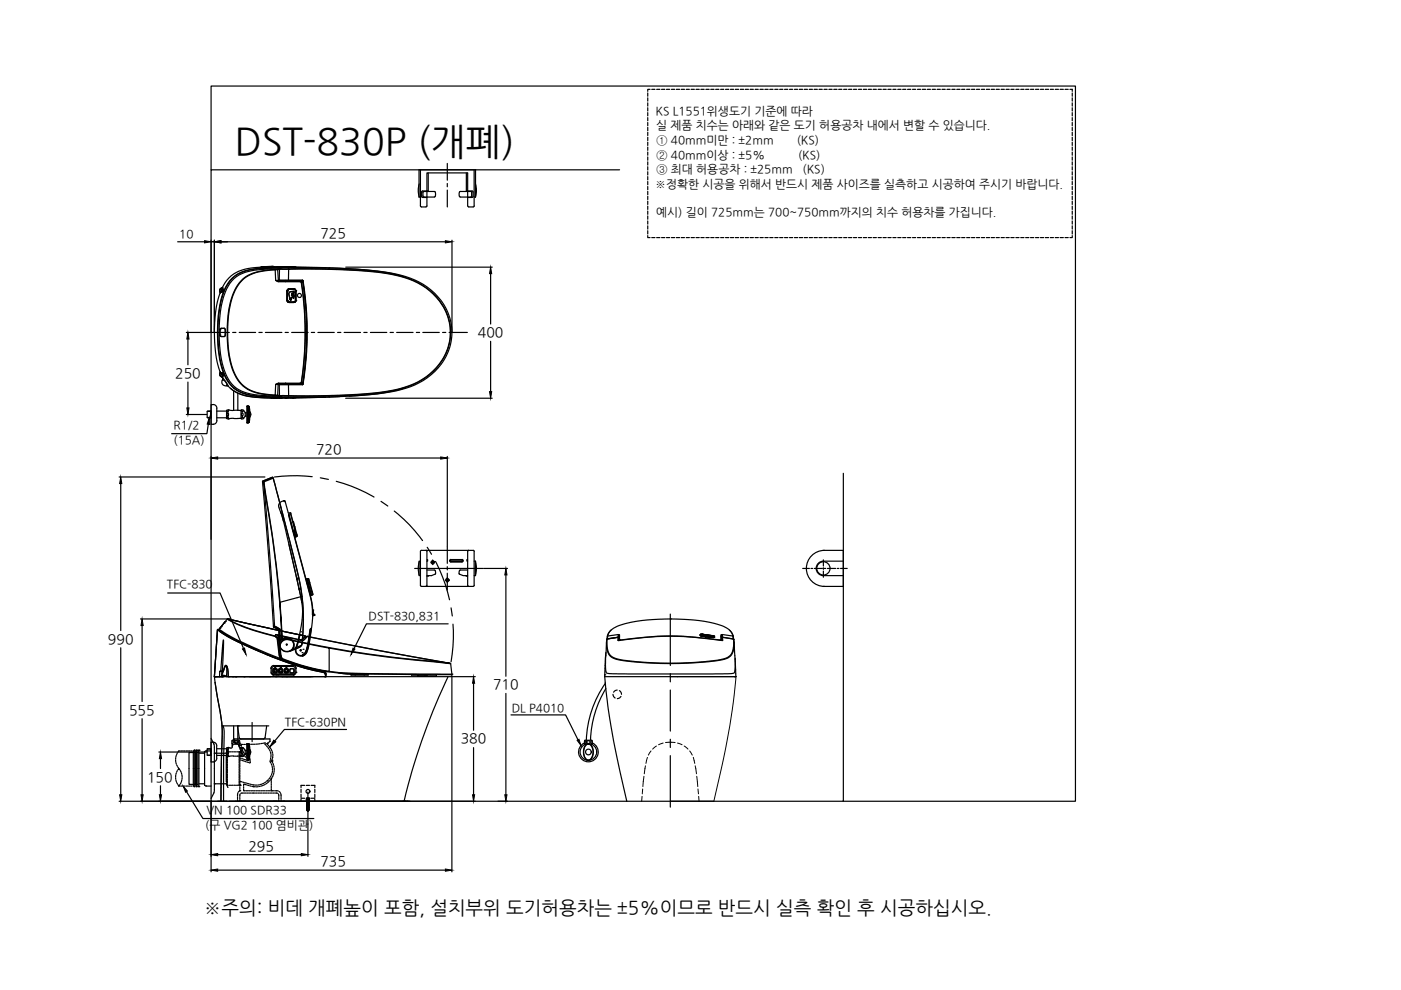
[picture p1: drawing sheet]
<svg xmlns="http://www.w3.org/2000/svg" width="297mm" height="210mm" viewBox="0 0 297 210" stroke-linecap="round" stroke-linejoin="round" font-family="sans-serif">
<!-- layer: 0 -->
<g fill="none" stroke="#000" stroke-width=".25">
<path d="M37.7 51.3h5.7M44.8 51.3h.7M44.8 50.9v19.5M45.5 50.9v19.5M46.8 51.3h47.6M73.3 56.6h31.1M95.8 50.9v19.5M104 58v10.7M39.5 70.5h5.3M39.8 71.9v5.4M104 72.4v10.6M39.5 87.9h4.3"/>
<path d="M39.8 81v5.5M44.2 90l-.3 1.9h-7.5M44.8 96.8v17.6M46.2 97.1h47.2M73.3 84.4h31.1M94.8 96.8v19M25.3 101.1h30.9M25.6 102.5v31.2M55.7 102l2.4 31M55.7 102l2.1-.8 .1 .1v.1l-2 .9 1.8 22.8 .5 7.7-.1 .2M55.9 102.2l.9 5.8a209.6 209.6 0 0 1 2.5 19.7h.1M56 102.2l1 6.7a222.3 222.3 0 0 1 2.4 18.8"/>
<path d="M57.8 101.2l-2.1 .8M57.9 101.4l2.5 9.4a143.5 143.5 0 0 1 3.6 15.6l-4.6 1.3M57.9 101.3l2.5 9.5a130.8 130.8 0 0 1 3.6 15.6M59.3 107.5h.1M59.5 108.6l.7 2.3 2.7 11.7M60.2 106.2h.2l.7 2.6 .4-.1 .1 .1M60.2 106.4v-.2a1.06 1.06 0 0 0-1.1 1.4l1 2.9M61.2 109.1l3.8 14.5a22.3 22.3 0 0 1 1.2 5.4l.1 1.4M61.2 109.1l4.4 16.3a13.4 13.4 0 0 1 .7 4.9M61.2 115.3l2.8 12.5M61.2 109l1 3.6M61.6 108.9l-.4 .2"/>
<path d="M61.6 108.9l1 3.6M61.6 108.8v.1M61.6 108.8l1 3.7M62.1 110.6l.2 .1M62.2 112.6v.1M62.3 112.6l.2 .9h.1M62.3 110.7l.7 2.9v.1M62.4 113.6l.1-.1 .1 .4M62.5 111.7l-.1 .1M62.6 112.5l-.4 .2M62.6 112.5h.1M62.6 112.5l.2 .9"/>
<path d="M62.6 113.5l-.2-.9 .3 1.2M62.6 113.5l.2-.1 .1 .3-.2 .1M62.6 112.5l-.4 .1M62.6 113.5l.1 .3M62.6 112.4v.1M62.7 113.8l-.2 .2M63 113.3l-.2 .1M66.2 101.1a32.1 32.1 0 0 0-8 0M67.9 101.3l1.7 .3M71.3 102v.1a32.7 32.7 0 0 1 8 3.3M80.8 106.3l1.4 1M83.6 108.4l.8 .6a30.7 30.7 0 0 1 5.2 5.6"/>
<path d="M90.6 116l.9 1.5M92.3 119l.9 1.9a32.4 32.4 0 0 1 2.1 6.3M25.6 137.4v31.1M29.8 131.2h19.1M30.1 132.6v16.1M35.5 125.7h11.2l4.9 11.8M58 133l1.2 .6M58.1 133h.1M58.1 133l1.1 .6M58.1 132.9l1.1 .7M58.2 132.8l1.1 .6zM59.1 133.5v.1"/>
<path d="M59.1 133.6l.1 3.1a1.63 1.63 0 0 0 2.2 1.4M59.1 133.6h.1M59.2 133.6h.1M59.2 133.6l.1 3.1a1.53 1.53 0 0 0 2 1.3M59.2 133.6l.1-.2v.2M59.2 133.5v.1M59.3 133.6l.1 2.1h.1M59.3 133.6h.1M59.3 133.6h-.1M59.3 133.4v.2M59.3 133.6l.1 2M59.4 127.7l.4 7.8-.5-7.8"/>
<path d="M59.4 135.6v.1a2.16 2.16 0 0 1 2.3 0 1.37 1.37 0 0 1-.3 2.3M59.4 135.6h.1M59.5 135.6h.1M59.5 135.7h.1M59.8 135.5l-.4 .1M59.8 135.5v.1M59.8 135.5l.7-.2a1.47 1.47 0 0 1 1.6 .6 1.47 1.47 0 0 1 0 1.6M59.8 135.5h.1M60.5 135.4l-1 .3M60.5 135.4a1.43 1.43 0 0 1 1.8 .9 1.43 1.43 0 0 1-.9 1.8M61.6 138h.1M61.8 137.9h.1"/>
<path d="M62.1 137.5h.1M62.1 137.5l-.5 .5 .2-.1M62.7 137.4a1.24 1.24 0 0 0 1.4 1.7M62.7 137.4l.8-2.8-.4 2.1a1.4 1.4 0 0 0 .4 2.2l.6 .2M62.7 137.4h.1M62.9 122.6h.1M62.9 122.6v.1M62.9 122.7h.1M62.9 122.7l.5 2.2M63.4 137.2v.1M63.4 124.8h.1M63.4 124.9a19.5 19.5 0 0 1-.6 12.2"/>
<path d="M63.4 137.2l-1.6 .7M63.4 124.8v.1M63.4 124.9h.1M63.7 134h.1M63.9 136.8l-.5 .4M63.9 136.8h.1M64 126.4l.3 3.8-.3 6.2M64 126.4l.3 5-.2 5M64 136.4l-.1 .4-1.8 .7M64 138.4h.1M64.1 136.4h.1M64.1 136.4l-.4 .7-1.9 .8"/>
<path d="M64.1 139h.1M64.2 139h.1M64.2 138.8h.1M64.2 138.8l-.1 .1M64.2 139l-.1 .1M64.2 138.9h.1M64.2 137.7h.1M64.3 139h.1M64.3 139h-.1M64.8 138.2l-.6 .6M64.8 122.7h.3M64.8 138.2l-.6 .7"/>
<path d="M65 122.8l.2 .8M65 138.3h.1M65.1 122.7l.7 2.8 .3-.1M65.1 122.7h.2l.3 .8-.3 .1zM65.2 123.6l.5 1.9h.1M65.2 123.6h.1l.5 1.9M65.2 123.6h-.1M65.3 122.7l.2 .1M65.5 122.8l.2 .7M65.6 123.5l.7 2.6-.3 .1M65.6 125.5l.3 .8M65.7 134h.1"/>
<path d="M65.7 123.5l.7 2.5-.1 .1M65.7 123.5h-.1M65.7 133.6l-.8 4.7M65.8 133.6l-.1 .4a12.9 12.9 0 0 1-1 4.5l-.5 .4v.1M65.8 133.5v.1M65.8 133.4l-.1 .6a14.5 14.5 0 0 1-.9 4.3M65.8 125.5l.2 .7M65.8 133.2v.4M66 133.5l-.1 .2a11.7 11.7 0 0 1-1.2 5l-.5 .3M66 133.4l-.2 .2M66 133.4v.2a20.3 20.3 0 0 1-1.1 5l-.6 .4M66 133.4v.1"/>
<path d="M66 126.2l-.2 .2M66.2 125.4h-.1M66.3 130.4h.3M66.3 130.4h.1M66.3 129.3l.1 .4zM66.3 129.3h.1M66.3 130.2h.1M66.3 130.5h.1M66.4 129.6l-.1 .8M66.4 129.7l.2 .7M66.6 130.4h.1M66.6 130.4l-.3 .2-.3 2.8"/>
<path d="M95.6 128.9l.3 1.7M96 132.3a31.7 31.7 0 0 1-.4 8M102.6 120.5h5M107.3 121.9v21.5M142.1 130.2v10.9M30.1 152.4v16.1M33.7 159.4h10.1M37.6 159.7l-.1 .3M38.2 159.2h-.3l-.2 .3M38.4 159.2h.3M38.9 159.2h.4M39.4 159.2h.4"/>
<path d="M39.9 159.2h.4M40.5 159.2h.3M42.2 159.7h1.2M43.4 159.4v7.1M43.7 159.2h1.1M43.7 159.2l-.3 .1M44.8 156.6l.6 1.2M45.4 157.8v9.8l-.6 1.7M45.5 159.7h.1M45.5 159.7h2.4M47.1 153.9h3.6M48.1 159.9v.4"/>
<path d="M48.2 159.4l-.1 .3M48.2 159.4v.3M48.2 159.9v.4M48.2 159.4h.2M48.3 158.9l-.4 .8M48.5 158.7l-.2 .2M48.6 159.4h.3M49.1 159.4h.4M49.6 159.4h.4M49.7 157.2l.2 .2M49.8 156.7l-.1 .5 .2 .2M49.9 156.7h.1"/>
<path d="M50 157.5l.2 .1M50.1 157.5l.3 .2M50.1 156.7h.2M50.2 159.4h.3M50.4 156.7h.2M50.5 157.8l.3 .3M50.6 156.7h.2M50.7 159.4h.2M50.7 159.7v-.3l.1 .2v.4M50.7 159.9v.3M50.7 156.4l.4 .3M50.8 158.1h.1"/>
<path d="M50.8 158.1v.4M50.8 159.4h.1M50.8 157.5l.2 .1M50.8 158.6l.1 .4M50.9 156.7h.2M50.9 159.4h.1M51 159.1l.1 .3M51 159.3h.1M51 159.3l-.1 .1M51.1 159.3l-.2 .1M51.1 156.7h.2M51.2 158.3l.1 .5"/>
<path d="M51.2 159.6l.2 .3M51.3 159l.2 .3M51.4 156.7h.2M51.5 157.8h-.4l.1 .4M51.5 160l.3 .3M51.5 159.4l.3 .3M51.7 157.8h.3M51.7 156.7h.1M51.9 159.8l.2 .3M51.9 156.7h.2M52.2 157.8h.3M52.2 156.7h.2"/>
<path d="M52.5 156.7h.1M52.6 157.8h.1M52.7 156.7h.2M52.7 157.8h.4M53 156.7h.2M53.2 156.7h.2M53.5 156.7h.2M53.6 157.8h-.4M53.7 156.7h.2M53.7 157.8h.4M54 156.7h.2M54.3 156.7h.1"/>
<path d="M54.5 156.7h.2M54.6 157.8h-.3M54.8 156.7h.2M55.1 156.7h.1M55.1 157.7h-.3M55.3 156.7h.2M55.6 156.7h.2M55.7 157.6l-.4 .1M55.8 157.6l.4-.1 .2 .5M56.1 156.7h.2M56.2 156.4l-.3 .3h.1M56.4 156.7h.1"/>
<path d="M56.5 158.1l.2 .3M56.6 157.7h.1M56.6 157.7l.2 .2M56.6 156.7h.2M56.8 158.5l.2 .3M56.9 158l.2 .3M56.9 156.7h.2M56.9 157.5l-.3 .2M57.1 158.9l.2 .4M57.2 156.7v.5l-.2 .2M57.2 158.4l.2 .3M57.3 159.4l.2 .6"/>
<path d="M57.5 158.9l.1 .3M57.7 159.3l.1 .4M57.8 159.9l.1 .3M73.5 154.7h-13.2l-2 2.4M95.1 143.5h5.7M95.8 143v41.8M100.4 144.9v9.9M100.4 158.5v10M107.3 147v21.5M130 147.2l.1 .4 .3 .4M130.9 146.3l-.5 .1-.3 .4M131.3 146.4l.4 .5 .1 .3"/>
<path d="M131.7 147.7l-.3 .3-.5 .1M142.1 142.8v1.8M142.1 146.3v8.7M142.1 156.7v1.8M25.3 169.9h22.2M34 160.8v2.1M34 166.6v1.9M37.2 161.2l.1 .3M37.2 164.9l.1 .3M37.3 160.6l-.1 .4M37.3 164.4l-.1 .3M37.3 161.7l.1 .3"/>
<path d="M37.3 165.4l.1 .3M37.4 160.1l-.1 .4M37.4 163.9l-.1 .3M37.5 162.2l.1 .3M37.5 165.9l.1 .3M37.6 163.4l-.1 .3M37.7 163.2l.2-.3 .2 .3M37.7 162.6l.2 .3M37.7 166.3l.2 .4M37.9 166.7h.3M38.1 166.3l-.2 .4M38.2 163.4l.2 .3"/>
<path d="M38.4 166.7h.3M38.4 165.9l-.2 .3M38.4 163.9l.2 .3M38.6 165.4l-.2 .3M38.6 164.4v.3M38.6 164.9v.3M38.9 166.7h.4M39.4 166.7h.4M39.5 167.9l3.5 5.6h23.5M39.9 166.7h.4M40.5 166.7h.3M42.2 166.2h1.2"/>
<path d="M43.4 166.5l1.4 .2M44.8 170v14.8M45.5 166.2h.1M45.5 166.2h2.4M47.9 166.2h.1M48 160.1v5.7M48 166.3l.3 .6M48.1 166.2l.1 .3M48.1 160.4v.4M48.1 161v.3M48.1 161.5v.3M48.1 162v.3"/>
<path d="M48.1 162.5v.4M48.1 163v.4M48.1 163.6v.3M48.1 164.1v.3M48.1 164.6v.4M48.1 165.1v.4M48.1 165.6v.4M48.2 166.5h.2M48.2 160.4v.4M48.2 161v.3M48.2 161.5v.3M48.2 162v.3"/>
<path d="M48.2 162.5v.4M48.2 163v.4M48.2 163.6v.3M48.2 164.1v.3M48.2 164.6v.4M48.2 165.1v.4M48.2 165.6v.4M48.2 166.2v.3M48.3 166.9h.1M48.5 169.9h37.5M48.6 166.5h.3M49.1 166.5h.3"/>
<path d="M49.6 166.5h.3M49.9 169.9h50.9M50.1 166.5h.4M50.4 169v.4M50.4 169.5v.4M50.4 168.1v.7M50.6 166.5h.2M50.7 166.5h.1M50.7 160.4v.4M50.7 160.9v.4M50.7 161.5v.3M50.7 162v.3"/>
<path d="M50.7 162.5v.4M50.7 163v.4M50.7 163.6v.3M50.7 164.1v.3M50.7 164.6v.3M50.7 165.1v.4M50.7 165.6v.4M50.7 166.2v.3M50.8 166.5h.1M50.8 167.7l-.3 .2M50.8 167.7h.1M50.8 167.6v.1"/>
<path d="M50.8 165.9v.4l-.1 .2M50.8 160.1v.4M50.8 160.7v.3M50.8 161.2v.3M50.8 161.7v.4M50.8 162.2v.4M50.8 162.8v.3M50.8 163.3v.3M50.8 163.8v.3M50.8 164.3v.4M50.8 164.8v.4M50.8 165.4v.3"/>
<path d="M50.8 166.5v.2M50.8 166.9v.3M50.8 167.4v.2M50.8 169.1v.3M50.8 169.6v.3M50.8 160.7l.3 .1M50.9 168.3l-.1 .6M51 161.1l.2 .1M51.3 165.8l-.3-.1-.2 .1M51.3 160.8l.4 .2M51.4 161.2l.3 .2M51.5 165.8l.3 .1"/>
<path d="M51.6 168.1l-.5 .1M51.7 167.3v.3l.3 .1M51.7 166.8v.3M51.8 168.1h.3M51.8 161l.3 .1M51.9 161.4l.3 .1M51.9 160.4l.3 .2M52 166l.3 .1M52.2 167.7h.3M52.2 166.4l-.5-.1v.3M52.3 160.2l.2 .2M52.3 160.7l.3 .5"/>
<path d="M52.3 168.1h.4M52.3 161.2l.3 .1M52.4 161.6l.3 .1M52.4 166.5l.4 .1M52.5 166.1l.3 .1M52.7 160.5l.3 .6M52.7 167.7h.4M52.8 168.1h.4M52.9 166.6l.4 .1M53 166.2l.3 .1M53 161.2l.1 .5h-.3M53.2 167.7h.4"/>
<path d="M53.4 168.1h.6M53.4 166.7l.4 .1M53.5 166.4h.4M53.7 167.7h.4M53.8 166.8h.4M53.8 166.8h.1M54.1 166.5h.4M54.2 168.1h.3M54.3 167.7h.3M54.7 166.8h-.4M54.7 168.1h.3M54.8 167.7h.3"/>
<path d="M55 166.4l-.4 .1M55.2 166.7l-.4 .1M55.2 168.1h.3M55.3 167.7h.4M55.5 166.3l-.4 .1M55.7 166.6l-.3 .1M55.7 168.1h.4M55.8 167.7h.4M56 166.1l-.4 .1M56.2 166.3l-.4 .2M56.2 168.1h.4M56.4 167.7h.3"/>
<path d="M56.4 165.8l-.3 .2M56.6 166.1l-.3 .2M56.7 165.5h.1M56.7 165.5l-.2 .2M56.8 168.1h.3M56.9 167.7h.3M56.9 165.3l-.2 .2M57 165.7l-.3 .3M57.2 164.9l-.2 .3M57.3 161.2l.1 .6M57.3 168.1h.3M57.3 165.3l-.2 .3"/>
<path d="M57.4 167.7h.7M57.4 160.7l-.1 .3M57.5 160.1l-.1 .4M57.5 164.5l-.2 .3M57.5 167.2l.2 .5M57.5 161.9l.1 .4M57.5 165.6v.4M57.5 166.1v.4M57.5 166.7v.3M57.5 165.1v.4M57.5 165.1l.1-.1-.1 .2M57.6 161.2h.1"/>
<path d="M57.6 161.4h.1M57.6 161.2v.2M57.6 161.4l.2 .3M57.7 164l-.1 .3M57.7 162.4v.4M57.7 164.8l-.2 .3M57.7 161l-.1 .2M57.8 163.5l-.1 .3M57.8 162.9v.4M57.8 168.1h.4M57.8 160.4l-.1 .4M57.9 161.8l.1 .4"/>
<path d="M57.9 164.4l-.1 .3M58 162.3l.1 .4M58.1 163.9l-.1 .3M58.1 162.9l.1 .3M58.1 163.4v.3M58.2 167.7h.8M58.3 168.1l.6 .1M59 168.3l.1 .6M59.1 169.1v.3M59.1 169.6v.3M59.2 167.8l.2 .3M59.5 168.2l.1 .7"/>
<path d="M59.6 169.1v.3M59.6 169.6v.3M64.9 169.5l.1 .1M65 169.6v.2M65 169.4l-.1 .1M65 169.3v.6M65 170.2l.2 .1M65 170.6h.2M65 169.2l.1 .1M65.1 169.2h.1M65.1 169.2l-.1 .1M65.1 171.7h-.1"/>
<path d="M65.1 171l-.1 .3h.2M65.1 170.6l-.1 .4h.2M65.1 170.3l-.1 .2M65.1 169.9l-.1 .3M65.1 169.2h.4M65.1 171.8l.1 .1M65.1 171.3v.2M65.1 170.8h.1M65.1 170.5h.1M65.1 170.1h.1M65.1 169.3l.1 .1M65.1 171.7l.1 .2"/>
<path d="M65.2 171.9l.1 .1M65.2 169.4l.2-.1v2.4M65.2 169.4v2.2M65.2 170.7h-.1M65.2 170.8l-.1 .1M65.2 170.9l-.1 .1M65.2 171.1h-.1M65.2 171.2h-.1M65.2 171.3h-.1M65.2 171.5h-.1M65.2 171.6h-.1M65.2 171.8h.1"/>
<path d="M65.2 172h.1M65.2 171.5h-.2v.2M65.3 167.9v13.7M65.3 171.2h.3v.4M65.3 169.8l-.1 1.9M65.3 170.8h.3l-.1 .4M65.3 170.7h-.1M65.3 170.1l.3 .1M65.3 170.5h.3M65.3 171.7h.3M65.3 171.5h.2M65.3 171.3h.2"/>
<path d="M65.3 171h.2M65.3 170.6h.2M65.3 170.3h.2M65.4 171.9h-.2M65.4 171.9l-.1 .1M65.4 171.7l-.1 .3M65.4 170.6l-.1 .1M65.4 170.8h-.2M65.4 170.9h-.2M65.4 171l-.2 .1M65.4 171.1l-.3 .1M65.4 171.3h-.2"/>
<path d="M65.4 171.4h-.2M65.4 171.5l-.2 .1M65.4 171.6l-.3 .1M65.4 171.7l-.2 .1M65.5 169.2l.1 .1M65.5 171.8l-.1 .1M65.5 169.2h.1M65.5 169.2v.1M65.6 170.6l-.1 .2M65.6 170.2l-.1 .3M65.6 169.8l-.1 .3M65.6 169.4v.1"/>
<path d="M65.6 169.3v.5M65.6 171.6v.1M65.6 171.7h-.1M65.6 169.5v.1M105.6 169.9h2M132.9 169.9h18.4M142.1 160.2v10.9M46.2 184.5h48.2M46.2 181.2h17.7"/>
<circle cx="60.8" cy="136.6" r=".12"/>
<circle cx="63.8" cy="137.9" r=".12"/>
</g>
<!-- layer: 6 -->
<path d="M131.4 36h-86.6v133.9h88.1M178.8 100.4v69.5h-36.7" fill="none" stroke="#000" stroke-width=".25"/>
<!-- layer: CENTER -->
<g fill="none" stroke="#000" stroke-width=".25">
<path d="M94.8 34.6v3.6M94.8 38.9v.7M94.8 40.3v3.6M44.8 70.5h3.8M49.3 70.5h.7M50.7 70.5h3.5M54.9 70.5h.7M56.3 70.5h3.5M60.5 70.5h.6M61.8 70.5h3.5M66 70.5h.7M67.4 70.5h3.5"/>
<path d="M71.6 70.5h.7M73 70.5h3.4M77.1 70.5h.7M78.5 70.5h3.5M82.7 70.5h.7M84.1 70.5h3.5M88.3 70.5h.7M89.6 70.5h3.5M93.8 70.5h.7M95.2 70.5h3.9M94.8 115.9v3.5M94.8 120.1v.7"/>
<path d="M94.8 121.5v3.6M53.5 153.2v4"/>
</g>
<!-- layer: 4 -->
<g fill="none" stroke="#000" stroke-width=".25">
<path d="M88.9 39l-.2 1.4 .2 1.4M89.1 36v7.7l.2 .2M90.8 36.7v3.8h-1.2l-.2 .2 .1 1.1 1 .1M98.9 36.7v3.8h1.2l.2 .2-.1 1.1-1 .1M100.5 36v7.7l-.2 .2M100.8 39l.2 1.4-.2 1.4M89.1 41.8h-.3v-5.8h12v5.8M89.3 43.9h1M89.7 40.7l2.4-.1 .2 .4a.55 .55 0 0 1-.2 .8l-2.4-.1zM90.3 43.9l.2-.2v-7h8.7v7l.2 .2M97.5 40.6h2.3l.2 .2v.8l-.2 .2-2.3-.1-.2-.4zM99.4 43.9h.9"/>
<path d="M100.5 41.8h.3M43.9 88.5l.9 .1zM43.9 87.2h.9zM43.9 87.2v1.3M44.6 87.2v1.4M44.8 87.2v1.3M45.2 85.8h-.4v4.2h.4M45.2 85.8h.1M45.2 90h.1M45.2 85.8a.74 .74 0 0 1 .8 .8v2.6a.77 .77 0 0 1-.8 .8M46 87.2h2M48 87v1.7v-.1h-2"/>
<path d="M48 88.7l.4 .1 .8-.1h1.7M48.1 88.8l.2-.4 .2 .4M48.2 87.6a.33 .33 0 0 1 .3 .3 .33 .33 0 0 1-.3 .3zM48.5 86.9l-.2 .5-.2-.4M49.5 87l-1.1-.1-.4 .1M49.5 82.3h.1M49.5 82.9v4.1M50.4 87h-.9M50.4 83.4v3.6h.5M50.8 88.7h.3M50.8 87h.3M51.2 86.9l.2 .4 .1-.4"/>
<path d="M51.3 87.6a.32 .32 0 0 1 .2 .3 .32 .32 0 0 1-.2 .3zM51.5 88.8l-.1-.4-.2 .4M51.7 88.6l-.3 .2-.3-.1M51.7 87.1l-.3-.2-.3 .1v1.8M51.7 87.1l.3 .4M52 87.5v.7h.4M52 88.2v.1M52 87.5h.4M52 88.3l-.3 .3M52.5 86.1h.1M52.5 89.6h.1M52.5 86.1l-.1 3.5h.3"/>
<path d="M52.5 87.1h.2M52.5 88.8h.2M52.5 86.1v3.5M52.5 86.5h.2M52.5 86.4h.2M52.5 86.3h.2M52.5 86.2h.2M52.5 88.9h.2M52.5 88.3h.2M52.5 88.4h.2M52.5 88.5h.2M52.5 88.6h.2"/>
<path d="M52.5 88.7h.2M52.5 87.9h.2M52.5 88h.2M52.5 88.1h.2M52.5 88.2h.2M52.5 87.8h.2M52.5 87.7h.2M52.5 87.6h.2M52.5 87.5h.2M52.5 87.4h.2M52.5 87.3h.2M52.5 87.2h.2"/>
<path d="M52.5 86.9h.2M52.5 87h.2M52.5 86.8h.2M52.5 86.7h.2M52.5 86.6h.2M52.5 89.2h.2M52.5 89.3h.2M52.5 89.4h.2M52.5 89.5h.2M52.5 89.6h.2M52.5 89h.2M52.5 89.1h.2"/>
<path d="M52.5 86.1h.2M52.7 86.1l.1 .1M52.7 86.1v3.5M52.7 86.2v3.4M52.8 86.1l.1 .1M52.8 86.2v3.3M52.8 86.2l.2 1.7-.2 1.6M52.9 89.5l-.2 .1M53 87.3l.2 .6-.2 .5M88.9 119.1l-.2 1.4 .2 1.4M89.1 116.9v7.2l.2 .2M89.1 119h-.3v3h.3"/>
<path d="M89.3 116.7h11l.2 .2M89.3 116.7l-.2 .2M90.3 116.7l.2 .2M90.5 116.9v7.2l-.2 .2M90.5 118.7h.2v.3h-.2M95.4 118.7l.2-.1h2.4l.2 .3-.3 .3-2.3-.1-.2-.1zM95.6 118.8h2.3M95.6 119h2.3M95.6 118.7l-.2 .2 .2 .1M98 118.7l.1 .2-.1 .1M99.2 116.9v7.2l.2 .2M99.2 118.7h-.2v.3h.2"/>
<path d="M99.4 116.7l-.2 .2M100.5 116.9v7.2l-.2 .2M100.5 119h.3v3h-.3M100.8 119.1l.2 1.4-.2 1.4M174.6 116.7h4.2v7.6h-4.2M174.6 119h4.2M174.6 119a1.53 1.53 0 0 0-1.6 1.5 1.53 1.53 0 0 0 1.6 1.5M174.8 116.7a3.8 3.8 0 0 0-3.8 3.8 3.8 3.8 0 0 0 3.8 3.8M89.3 124.3h11M90.5 120.9h1.7l.2 .5-.1 .3M90.9 122l-.4 .2M92.3 121.7l-.8 .3h-1"/>
<path d="M97.4 121.7l.8 .3h1M98.8 122l.4 .2M99.2 120.9h-1.7l-.2 .5 .1 .3M174.6 122h4.2M43.9 158.8h.9h-.9v1.3l.9 .1-.9-.1M44.6 158.8v1.4M45.2 157.4h-.4v4.1h.4M45.2 157.4a.77 .77 0 0 1 .8 .7l-.1 2.7a.74 .74 0 0 1-.7 .7M45.9 158.8h2.1M48 158.6v1.7v-.1h-2.1M48.2 159.1a.33 .33 0 0 1 .3 .3 .33 .33 0 0 1-.3 .4zM48.5 158.5l-.2 .4-.2-.4"/>
<path d="M48.9 158.6l-.5-.1-.4 .1M49.2 157l.3 .3-.3 .3M49.2 157h.3M49.3 157l-.1 .5 .1 .3M49.3 157.8l-.1 .3M49.3 158.1l-.1 .1M49.5 153.9v3.1h1.2l.1 .5-.1 .3M50.4 153.9v3.1M50.6 157.8l.1 .3M50.6 158.1l.1 .1M50.7 157.8h-1.5v.7l-.3 .1M50.7 157.8v.5"/>
<path d="M50.7 158.3l.3 .3M50.8 157l-.3 .3 .3 .3M50.9 158.6l.1 .1M51 158.7h.1M51.1 158.6v1.7a.74 .74 0 0 0 .9-.5M51.1 158.6l-.1 .1M51.1 158.6l.3-.1 .3 .2M51.2 158.5l.1 .4 .2-.4M51.3 159.1a.32 .32 0 0 1 .2 .3 .32 .32 0 0 1-.2 .4zM51.7 158.7l.3 .3M52 159.1v.7h.4M52 159.1h.4"/>
<path d="M52 159.1h.1M52.4 157.7h.1M52.4 157.8h.3M52.4 158.8h.3M52.4 158.7h.3M52.4 158.6h.3M52.4 157.7v3.5M52.4 158.1h.3M52.4 158h.3M52.4 157.9h.3M52.4 159.9h.3M52.4 160h.3"/>
<path d="M52.4 159.5h.3M52.4 159.6h.3M52.4 159.7h.3M52.4 159.8h.3M52.4 159.4h.3M52.4 159.3h.3M52.4 159.2h.3M52.4 159.1h.3M52.4 159h.3M52.4 158.9h.3M52.4 158.5h.3M52.4 158.4h.3"/>
<path d="M52.4 158.3h.3M52.4 158.2h.3M52.5 157.7h.1M52.7 157.7v.1a2.37 2.37 0 0 1 .3 1.7l-.2 1.6M52.7 157.7h-.3v3.5M52.7 157.7v3.5M52.7 157.8v3.4M52.8 157.8v3.3M53 158.9l.2 .5-.2 .6M123.9 157.5a2.08 2.08 0 0 0-.8 3.2 2.08 2.08 0 0 0 3.3 0 2.08 2.08 0 0 0-.8-3.2M124 157l.2 .3-.3 .3M124 157h1.5l.1 .2-.1 .6"/>
<path d="M124 157l-.1 .2 .1 .6M124.1 157.8h.1M124.1 158a.81 .81 0 0 1 .9-.3 .81 .81 0 0 1 .6 .7 2.36 2.36 0 0 1-.5 2.7 1.01 1.01 0 0 1-1.3-1.1 2.54 2.54 0 0 1 .3-2zM124.1 157.8h-.1M124.2 158a.76 .76 0 0 1 .8-.2 .76 .76 0 0 1 .5 .7 1.97 1.97 0 0 1-.8 2.7 2.03 2.03 0 0 1-.5-3.2zM125.3 157.8h.2M125.4 157.8h.1M125.5 157.8h.1M125.5 157l-.2 .3 .3 .3M128.3 144.9a22.4 22.4 0 0 0-4 12M128.5 146a22.4 22.4 0 0 0-3.3 10.9M48 160.3l.4 .1 2-.1"/>
<path d="M48.1 160.3l.2-.4 .2 .5M51 160.2h.1M51 160.2l-.1 .1M51 160.2v.1M51.1 160.3h-.7M51.5 160.4l-.2-.4-.1 .4M52.4 160.1h.3M52.4 160.2h.3M52.4 160.3h.3M52.4 160.5h.3M52.4 160.6h.3M52.4 160.4h.3"/>
<circle cx="91.8" cy="119.2" r=".35"/>
<circle cx="91.8" cy="119.2" r=".18"/>
<circle cx="94.8" cy="123" r=".35"/>
<circle cx="94.8" cy="123" r=".18"/>
<circle cx="174.6" cy="120.5" r="1.41"/>
<circle cx="50" cy="157.3" r=".34"/>
<circle cx="124.7" cy="157.3" r=".34"/>
<circle cx="124.8" cy="159.4" r="1.77"/>
<circle cx="124.8" cy="159.4" r=".6"/>
</g>
<!-- layer: 1 -->
<g fill="none" stroke="#000" stroke-width=".25">
<path d="M54.4 56.9a7.4 7.4 0 0 0-7.3 5.6 30.6 30.6 0 0 0 .2 16.5 7 7 0 0 0 6 4.9l1.1 .1M54.4 56.9v.1M54.4 57a7.4 7.4 0 0 0-6.2 3.5 21.6 21.6 0 0 0-2 11.1 17.7 17.7 0 0 0 2.2 9.3 7.6 7.6 0 0 0 6 3M55.3 56.7h.1M55.3 56.7h.2M55.4 56.7h.1M55.4 56.9h.1M55.4 56.7h-.2h.3M55.4 56.6a9.7 9.7 0 0 0-6.9 2.3l-1.4 2.1M55.4 56.6h.1M55.4 56.6v.1M55.5 56.7h.1"/>
<path d="M55.5 56.7l.1 .1M55.5 56.9h.1M55.5 56.6v.2M55.5 56.6v.1M55.6 56.7h-.1M55.6 56.6h-.2M55.6 56.8h.1M55.6 56.6l.2 .1M55.6 56.7h.8M55.7 56.6h2.3zM55.8 56.7h.6M55.8 56.7h-.2"/>
<path d="M55.8 56.7h.5M55.8 56.7h.1M55.9 56.5l-.5 .1M56 56.6h-.3M56 56.5l-.4 .1M56 56.5v.1M56.1 56.7h.4M56.4 56.8h.1M56.4 56.8h-.8M56.4 56.8h-.9M57.6 56.5l.4 .1M57.6 56.6h.4"/>
<path d="M57.6 56.5l-1.6 .1M57.6 56.5l.6 .1M57.7 56.5h.3M57.7 56.5h-1.7M57.8 56.6l.1 .1M57.9 56.7h.1M57.9 56.7h-1.5M57.9 56.7l-1.5 .1M57.9 56.6l-2.1 .1M58 56.6h.1M58 56.6h-2.3M58 56.6h-2.2"/>
<path d="M58 56.6h-.2M58 56.6l.2 .1M58.2 56.6l10.8 .1M58.2 56.7h-.3M58.2 56.6v.1M58.2 56.7h.1M58.2 56.6h.1M58.3 57.1v.1M58.3 57.1a10.3 10.3 0 0 0-7.2 2.4 13.3 13.3 0 0 0-2.9 8.5 22.5 22.5 0 0 0 1.6 11.5 7.1 7.1 0 0 0 6.1 4.1l2.4 .3M58.3 57.2a9.9 9.9 0 0 0-7.1 2.4 13.2 13.2 0 0 0-2.8 8.4 22.3 22.3 0 0 0 1.5 11.4 7.1 7.1 0 0 0 6.1 4.1l2.3 .3M58.3 57.2l.1 2.3M58.5 59.5l.6 .1"/>
<path d="M58.5 59.5l.6 .2h4.5M58.6 56.6l-.7 .1M58.6 56.7h.6M58.6 56.6h.3M58.7 57.1l.2 .1M58.7 57.1h-.4M58.9 56.7h.1M58.9 56.7h.3M58.9 57.2h-.6M58.9 57.2l.1 2.2M59 59.4l-.6 .1M59 59.4h.2"/>
<path d="M59 59.4l.2 .2M59.1 59.6h4.5M59.1 59.6v.1M59.1 56.6l-.5 .1M59.1 56.6h.3M59.1 56.6h3.1M59.2 57l-.5 .1M59.2 57h.1M59.2 57l.1 .1-.4 .1M59.2 56.7h.1M59.2 56.6l-.3 .1M59.2 56.7h3.5"/>
<path d="M59.2 56.7h.4M59.2 59.6h-.1M59.2 59.4l5 .1M59.3 57l-.1 2.4M59.3 56.7h.1M59.3 57h.1M59.4 56.8h.2M59.4 56.9l1.8 .1M59.4 56.8l.1 .2M59.4 56.8l-5 .2M59.4 56.9l-.1 .1M59.4 56.7h.2"/>
<path d="M59.4 56.6v.1M59.4 56.6h.2M59.4 56.6h.1M59.5 59.5l.2 .1M59.6 56.8h10.2M59.6 56.8l-.3 .2a19.3 19.3 0 0 0-8 1 7.3 7.3 0 0 0-4 5.3 29.5 29.5 0 0 0 .5 15.7 6.8 6.8 0 0 0 6.1 4.7l5.4 .3-.1-.1M59.6 56.6l-.2 .1M59.6 56.6h1M59.6 56.7h.1M59.7 56.7h.1M59.8 56.7h.1M59.9 56.6v.1"/>
<path d="M60 56.6v.1M60.2 56.7h.1M60.3 56.6v.1M60.4 56.7h.1M60.5 59.5v.1M60.5 56.7h.1M60.5 59.6h-.4h.4M60.5 59.6h-1.3M60.5 59.6h.1M60.5 59.5l.1 .1M60.5 59.6l.1 .1M60.6 56.6h.2"/>
<path d="M60.6 56.6v.1M60.7 56.6l-.1 .1M60.8 56.6h.1M60.8 59.6h.1M60.9 56.7h.1M61 56.7h.1M61.1 56.7h.1M61.2 59.4l-.1 .1M61.2 59.4h-2M61.2 59.4h2.9M61.2 57h8.6M61.2 57h-1.9"/>
<path d="M61.3 56.7h.1M61.3 56.7h.5M61.5 56.7h.4M61.8 56.7h.1M62 56.7h.1M62.2 56.7h.1M62.2 56.6l.5 .1M62.2 56.6v.1M62.2 56.7h-1.4M62.2 56.7h.3M62.5 56.7h.2M62.5 56.7h.1"/>
<path d="M62.7 56.6l-.5 .1M62.7 56.7h.1M63.3 59.6h.9zM63.6 59.6l.3 .3M63.6 59.6l.1 .1M63.6 59.7l.3 .2M63.9 59.9a66.9 66.9 0 0 1 .8 10.6M63.9 59.9h.1M63.9 59.9a68.8 68.8 0 0 1 0 21.2M63.9 59.9h.3M64.1 59.4v.1M64.1 59.4a53 53 0 0 1 1 11.1"/>
<path d="M64.2 59.5a71.1 71.1 0 0 1 0 21.9M64.2 59.6h-3.6h.6h-.4M64.2 59.6h-.6M64.3 59.5h-.1M69 56.8a81.1 81.1 0 0 1 14.8 1.4l2.1 .6M69 56.8l-11.2-.1-3.4 .2M69 56.7v.1M69.8 56.8a64 64 0 0 1 16.2 1.8 13 13 0 0 1 9.6 9.8l.2 2.1M69.8 57a64.2 64.2 0 0 1 15 1.5 13.1 13.1 0 0 1 10.6 10.4l.2 1.6M69.8 57v.1M69.8 56.8v.2M69.8 57.1h-8.6v2.3"/>
<path d="M69.8 57.1a63.6 63.6 0 0 1 15 1.5 13.3 13.3 0 0 1 10.5 9.9l.2 2M46.6 69.9h.1M46.6 71.1h.1M46.6 61.8l.1 .2M46.6 71.1l.2 .2 .8 .1M46.6 61.8l.1 .1M46.6 69.9v1.2M46.7 79.1l-.1 .5 .4 .3M46.7 61.9v.2M46.7 62a29.7 29.7 0 0 0 0 16.9M46.7 78.9v.2M46.7 79.1h.1"/>
<path d="M46.7 62v.1M46.7 79.1l-.1 .5 .5 .3M46.7 69.7l.8-.1 .2 .2 .1 1.3-.2 .2h-.9zM46.7 78.9l.1 .2M46.7 78.9h.1M46.7 61.8v.1M46.7 61.8l.1 .1M46.8 79.1l-.1 .4 .4 .3M46.8 79.1h.2M46.8 79.1h.1M46.8 61.9h.1M46.8 61.9l-.1 .2"/>
<path d="M46.8 79.1a.43 .43 0 0 1 .6 .2 .43 .43 0 0 1-.3 .5l.1 .2M46.8 79.1h-.1M47 79.1a.28 .28 0 0 1 .4 .2 .28 .28 0 0 1-.2 .4M47 79.1l.3 .2-.1 .3M47 61.1l-.4 .3 .1 .4M47 79.2l.3 .1-.1 .3M47 61.8l-.2 .1M47 61.8h.1M47 79.9l.2 .1M47 79.9l.1 .1M47 61.1h.1M47.1 61.1l-.5 .3 .1 .5"/>
<path d="M47.1 61.2l-.4 .2 .1 .4M47.1 61.1l.1 .3M47.1 79.8h.1M47.1 79.8l-.1 .1M47.1 61.1h.1M47.1 79.8l.1 .2M47.1 61.1l.1 .2M47.1 61l-.1 .1M47.1 61h.1M47.2 61.1h-.1M47.2 61.1a.47 .47 0 0 1 .2 .6 .47 .47 0 0 1-.6 .2l-.1 .2M47.2 79.6l-.1 .2"/>
<path d="M47.2 79.7l-.1 .1M47.2 79.6v.1M47.2 61l-.2 .1M47.2 61v.1M47.2 61l-.1 .1M47.2 61.4l.1 .3-.3 .1M47.2 61.3l.2 .4-.4 .1M47.2 61.3v.1M47.2 61.3l.1 .4-.3 .1M47.6 69.6h-.8l-.2 .3M60.9 63.7l.4 .4M60.9 61.7h.1"/>
<path d="M60.9 63.8h.1M60.9 61.6v2.2M60.9 61.6v2.1l.4 .4M60.9 63.7h.1M60.9 63.7l.2 .3M61.2 61.3l-.3 .4v2l.1 .4M61.3 61.3h.1M61.3 64.1h.1M61.3 61.3h1M61.3 64.1h1M61.3 61.3l-.4 .3M61.3 61.3l-.4 .4"/>
<path d="M61.5 63.3h.1M61.5 63.2v.1M61.5 63.2l.1 .1M61.6 63.5h.1M61.6 63.3h.1M61.8 63.5h-.2M61.8 62.6h.1M61.8 62.6a.27 .27 0 0 1 .4-.1 .27 .27 0 0 1 .1 .3 .51 .51 0 0 0-.5 .7M61.9 62.3v.2l-.1 .1M61.9 62.2v.1M62 61.8a.61 .61 0 0 0-.7 .2 .61 .61 0 0 0 0 .7l.2 .8 .1 .1 .2-.1M62 61.8h.4v.3h-.3l.2 .1-.1 .3"/>
<path d="M62 61.8h.3v.3l-.4 .1M62 61.8a.55 .55 0 0 0-.6 .2 .55 .55 0 0 0-.1 .6l.3 .9M62 62.4l.2-.2v.2M62 62.4h.1M62 62.4h.2M62 62.9l.3 .1-.1 .2-.3-.1zM62.1 62.9h.2v.3l-.5-.1v.4M62.2 62.5h-.2l.3 .1 .1 .2-.3 .1M62.3 64.1h.1M62.3 61.3h.1M62.3 61.3l.3 .4M62.3 61.3l.4 .3"/>
<path d="M62.6 61.7h.1M62.6 63.7h.1M62.6 63.7l-.1 .3M62.6 61.6v2.2M62.7 63.7l-.4 .4M62.7 63.8h.1M62.7 61.7h.1M62.7 61.6v2.2M62.7 61.6v.1M64.7 70.5a66.9 66.9 0 0 1-.8 10.6M64.7 70.5h.4M65.1 70.5a53 53 0 0 1-1 11.1"/>
<path d="M95.6 70.5a12.4 12.4 0 0 1-8.9 11.3 43 43 0 0 1-12.9 1.9l-4 .2M95.6 70.5a12.2 12.2 0 0 1-7.9 11 35.2 35.2 0 0 1-11.9 2.2l-6 .2M95.6 70.5h.2M95.8 70.5a12.1 12.1 0 0 1-7 10.7 28.1 28.1 0 0 1-10.8 2.5l-8.2 .5M47.1 80l.1 .2M47.1 80h.1M47.2 80.6h.3l.4 .4 .2 .5-.1 .3M47.2 80.5a.79 .79 0 0 0 0 1 .79 .79 0 0 0 .8 .3M47.2 80.2l1.2 1.7M47.2 80.2v.4M48 81.8l.4 .1M48.4 81.9a8.7 8.7 0 0 0 6 2.4l4 .1 10.6-.2"/>
<path d="M48.9 82.3a9.5 9.5 0 0 0 6.3 2l2.3 .1M54.4 84.1l1.5 .1zM54.4 84l3.4 .2h11.2M54.4 83.9l5 .3M54.4 83.9v.1M55.9 84.1v.1M57.5 84.3l.5 .1M57.5 84.3h.1M57.5 84.3h.2M57.7 84.3h.5M57.7 84.3h.1M57.7 84.3h.3"/>
<path d="M58 84.3h.1M58 84.3h-.5M58 84.3h-.3M58 84.3v.1M58 84.3h1.1M58 84.3h.4M58.1 84.3h.1M58.2 84.3h.1M58.2 84.3h.2M58.3 84.3h.1M58.3 83.9h.4M58.3 83.8v.1"/>
<path d="M58.3 83.8h.6M58.4 84.3h.1M58.4 84.3h1M58.4 84.3h-.2h.2M58.4 81.5h.6M58.4 81.5l-.1 2.3M58.5 84.3h-.1M58.6 84.3h.1M58.6 84.3h-.2M58.7 84.3h.1M58.7 83.9h.5M58.9 83.8l-.2 .1"/>
<path d="M58.9 83.8l.4 .1M59 81.5l-.1 2.3M59 81.5l.2 .1M59.1 81.3h.1M59.1 81.3h5.1h-1M59.1 81.3l-.6 .2M59.1 81.2l-.6 .3M59.1 81.2h4.5M59.1 81.2v.1M59.1 84.3h.1M59.2 81.3l-.2 .2M59.2 81.3l1.3 .1"/>
<path d="M59.2 81.6l.1 2.1M59.3 83.7v.2M59.3 83.9h-.1M59.3 84.3h.1M59.3 83.9v.1M59.3 84l.3 .2M59.3 84h.1M59.4 84.3h.1M59.4 84h.1M59.4 84v.2M59.4 84.2h.2M59.4 84.3h.2"/>
<path d="M59.5 84.3h-.1M59.5 84.1l.1 .1M59.6 84.2h10.2M59.6 84.3h.1M59.6 84.3h-.4h.5M59.6 84.3h.3h-.2M59.6 84.3h1M59.7 81.4l-.2 .1M59.7 84.3h.1M59.8 84.3h.1M60.3 81.3h.2zM60.5 84.3h.1"/>
<path d="M60.5 81.3h.1M60.5 81.3h.7M60.5 81.4v.1M60.6 81.2l-.1 .1M60.6 84.3h.1M60.6 84.3h.2M60.6 81.4l-.1 .1M60.6 84.3h-.1M60.7 84.3h-.1M60.7 84.3h.1M60.8 84.3h.2M60.8 84.3h.1"/>
<path d="M60.8 84.3h1.4M60.9 84.3h-.1M61 84.3h-.2M61.1 84.3h.1M61.1 81.5l-1.9 .1M61.2 84h-1.8M61.2 83.9h-1.9M61.2 83.9h.1M61.2 81.3h.1M61.5 84.3h.1M61.5 84.3h.7M61.9 84.3h.1"/>
<path d="M62.1 84.3h.1M62.2 84.3h.1M62.2 84.3l-4.2 .1M62.5 84.3h-.3M62.5 84.2v.1M62.5 84.3h.2M62.7 84.3h-.1M62.7 84.3h-.5M62.7 84.3h-4.7M62.9 81.4v.1M62.9 81.4h.4M62.9 81.4h.1"/>
<path d="M62.9 81.5h.1M63.2 81.3l.1 .2M63.3 81.4h.1M63.7 81.2l-.1 .1M63.9 81.1l-.3 .1M63.9 81.1h.1M63.9 81.1l-.3 .2M63.9 81.1h.3M64.1 81.5v.1M64.1 81.6h-2.9v2.3M64.2 81.4l-5 .2M64.2 81.4l-.1 .1"/>
<path d="M64.2 81.4l.1 .1M69 84.2h.1M69.8 83.9l-8.6 .1M69.8 83.9v.3M69.8 83.9h.1M69.8 83.9h-8.6M72 84.1l-9.8 .2M85.9 82.2a40.4 40.4 0 0 1-11.9 1.8M91.4 119.2h.7M91.7 118.7v1M174.6 118.7v1.3M46.2 133.4l-.7 10.1"/>
<path d="M46.5 133.8l3 1.8 4.9 2.3M46.6 133.2h.1M46.6 133.2l-.1 .2M46.7 133.1l-.1 .1M46.9 132.9h.1M46.9 132.9h-.1M47.5 132.1h.1M47.5 132.1l-.6 .8M47.8 131.8l.4-.5 3.8 1.8 6.5 1.9 .3 .4 .6 4.1M47.8 131.8l-1.2 1.4M47.8 131.8h.1M47.8 131.8l-.3 .3"/>
<path d="M48.2 131.3l.4 .1a29.7 29.7 0 0 0 7.4 2.8l2.3 .7 .1-.4 .4 .2 .2 .4h.2l-.1-.4M53.6 137.4l1.3 .6M54.4 137.9a64 64 0 0 0 14.3 4.7l.3 .3v.6M54.4 137.9v-.1a68.5 68.5 0 0 0 14.1 4.7M54.4 137.8l-4.9-2.3-3.3-2.1h.3l1.6 1.1 2.7 1.4 8.6 3.7M56 138.5v.1M56.4 138.6l1.9 .8M56.6 138.8h.1M58 139.3v.1M58.3 134.9l.4 .2 .2 .3 .1-.3 .5 3.8h-.2l-.5-3.5M58.5 135.1h.1M59.1 134.7l-.6-.2 5.3 1.2 .9-.8-16.4-3.7 16.5 3.7"/>
<path d="M59.1 134.7l1.7 .4M59.1 134.6v.1M59.2 138.9l.2 .5M59.2 135.1l.1 1.1M59.2 136.8h.1M59.3 137.3l.2 1.7M59.4 139.8v-.2l.9 .6M59.4 137.3h-.1M59.4 139.4l.9 .8M59.4 139.4l.1 .3M59.5 138.9h.1M59.6 139.4l.3 .5 .5 .3"/>
<path d="M59.6 139h-.1M59.7 136.1a1.43 1.43 0 0 1 1.5-.5l8.6 1.8v4.9a37.8 37.8 0 0 1-10-2.8l-.4-2.2 .1-.7zM59.8 139.7l-.3-.7 .2 .6 .5 .3M60.2 139.8v.1M60.5 135.1v.1M60.6 135l-.1 .1M61.2 135.2l3.1 .6 .8-.9 14.6 2.9 15.8 2.9-1.7-.3a260.3 260.3 0 0 1-32.6-4.8zM61.2 135.2a1.66 1.66 0 0 0-1.9 2.1M61.2 135.6v-.1a1.61 1.61 0 0 0-1.9 1.8M63.6 135.7h.1M63.8 135.7l.2 .1M63.9 135.7h.1"/>
<path d="M64.3 135.8h-.1M64.7 134.9l.2 .3M64.9 135.2l-.2-.3-.8 .8M65.1 135l15.1 2.9 15.1 2.7M65.1 134.9l-1 .9M69.8 137.3v.1a333.3 333.3 0 0 0 24.5 3.2l1.3 .1h-.1M87.9 120.5h14.6M94.5 123h.7M94.8 122.5v1M128.5 138.3l-.3 4.8M128.6 136.1l-.2 5.5a.9 .9 0 0 0 .5 1.2l21.5 .1a17.8 17.8 0 0 0 5.3-.3l.2-2-.3-4.5M128.7 135.5l2.3-.4v.7a69.6 69.6 0 0 1 22.2 0v-.7l2.3 .4a3.7 3.7 0 0 1-1.2 3.9 34.2 34.2 0 0 1-10.1 1.2 54.9 54.9 0 0 1-13.7-1 2.5 2.5 0 0 1-1.8-2.7z"/>
<path d="M128.7 135.5l-.1 .1M128.7 135.5a3.8 3.8 0 0 0 1 3.9 14.4 14.4 0 0 0 5.8 1 68.1 68.1 0 0 0 18.3-.7 2.54 2.54 0 0 0 1.8-2.7v-1.4M128.8 134.9l2.5-.3v1.1h.2M128.8 134.9v.5M129.6 133.6l-.6 .7-.2 .6M131 135.1h.1M131 135.1l-2.3 .4M131 135.8h.2M131 135.1l.1 .1M131.1 135.2v.6M131.2 135.8h.1M131.3 134.7v1.1z"/>
<path d="M131.3 135.1l-2.5 .3M131.3 134.7l-.2-.2v.6M131.4 135.7l-.1 .1M131.4 135l-.1 .1M131.4 134.6l-.1 .1M131.5 135.7l-.2 .1M131.5 135.7h.1M131.5 135.7a65.4 65.4 0 0 1 21.2 0M142.1 131.2h.1M142.1 131.2a28.4 28.4 0 0 1 11.7 1.8 2.76 2.76 0 0 1 1.6 1.9l-2.3-.4-.2 .1v.4M142.1 131.2a28.4 28.4 0 0 0-11.7 1.8 2.72 2.72 0 0 0-1.6 1.9M148.5 134.8l.4 .1"/>
<path d="M148.5 134.5h.1M148.5 134.7h.1M148.5 134.5v.3M148.5 134.8h.1M148.6 134.6h.1M148.6 134.5v.3l.3 .1M148.6 134.5l2.3 .3M148.8 134.9h.1M148.9 134.9l.9 .1-.9-.1M148.9 134.9h.1M148.9 134.5h.1M148.9 134.5h-.4"/>
<path d="M148.9 134.9l1 .1M148.9 134.5l2.1 .3M149 134.7h.1M149 134.7h.2M149 134.7h1.3l.5 .3M149.1 134.7h.1M149.1 134.7a1.97 1.97 0 0 1 1.7 .3M149.1 134.7l.3 .2M149.1 134.7l.9 .3v-.2M149.2 134.7h.1M149.3 134.7h.1M149.4 134.7h-.1"/>
<path d="M149.4 134.7h.1M149.4 134.9h.1M149.4 134.9h.4M149.4 134.9h.3zM149.7 134.9h.1M149.8 134.9h-.1M150 134.8h.1M150 134.8l.1 .1M150 135l1 .1M150.1 134.9h-.4M150.1 134.9h.3M150.1 134.9h.1"/>
<path d="M150.1 135h.7M150.1 135h.1M150.1 135.1l.9 .1M150.2 134.9h.1M150.2 134.9l.3 .1h-.3M150.2 134.9v.1M150.4 135.2l-.2 .1-.6-.1a.43 .43 0 0 1 .4-.3 .43 .43 0 0 1 .4 .3M150.4 134.9h.1M150.4 134.9l.4 .1M150.8 135h.1M150.9 134.8l.4 .1M151 134.8h.1"/>
<path d="M151 135.1h.1M151 134.7l.3 .2-.3-.1M151.1 134.8l.2 .1M151.3 134.9h.1M151.3 134.9v.1M151.3 134.9v.2M151.3 135.1h-.3M151.3 135.1h.1M151.3 134.9v.3h-.4M151.4 134.9h.1M151.4 135.1h-.4M152.7 135.7h.1"/>
<path d="M152.9 135v.7h-.2M152.9 134.6l.1 .1 .1-.2v1.3h.1M152.9 135l.1 .1M152.9 135.7l.1 .1-.3-.1M153 134.7v1.1zM153 135.4h.2M153.2 135.1l2.3 .4-.1-.6 .1 .5M153.2 135.1h.1M153.2 135.1l-.1 .1M154.7 133.6l.4 .5 .4 .8M155.5 135.5l.1 .1zM155.9 139.6l.1 3.9h-.1"/>
<path d="M170.2 120.5h1.4M171.9 120.5h.4M172.6 120.5h1.8M174.6 120.4v.3M174.6 121.1v1.3M174.7 120.5h.4M175.4 120.5h1.8M177.5 120.5h.4M178.2 120.5h1.4M45.5 143.5h1.1M45.5 143.5l.6-10 1.2 .9a78.4 78.4 0 0 0 21.4 8.2l.3 .3v.6M45.5 143.5h.1"/>
<path d="M45.5 143.5h.6M45.6 143.5h.9M46.5 143.5h-1l.6 4.3a35.6 35.6 0 0 1 .9 12.6l-.2 9.5M46.6 143.5h.4M46.6 142.4v1.1M46.8 142.3l.6-6.6-.2 6.7M46.8 143.5h.4M46.8 142.3h.1M46.8 143.5h48.2a132 132 0 0 0-9.3 26.4M47 143.5h.1M47 143.2l.9-2 .2 .7-.1 1.5 .3 .1h17.7M47 142.3l-.4 .1"/>
<path d="M47.1 142.3l-.5 .1M47.1 142.3h.1M47.1 142.3l.1 .1M47.1 143.5h.1M47.1 143.4v.1M47.2 143.5h.1M47.2 142.4h-.2v1.1M47.2 142.4v.3M47.3 153.9a10.4 10.4 0 0 1 .2 4.3l-.1 11.7M47.3 143.4l.1 .1h-.1M47.3 143.4l-.1-.1 .9 .2M47.4 143.4l-.2 .1"/>
<path d="M47.4 143.3l-.1 .1M47.4 142.2l.5-1.1a1.8 1.8 0 0 1 .5 1.8v.6h20.6M47.5 143.3v.2M48 143.4h.1M48 143.4l-1-.2 .3 .3M48.5 143.5h.2M49.3 143.4v.1M49.3 143.5h.1M49.5 143.5h.1M49.9 143.5h.1M50 143.5h.1M51.7 143.5h.1"/>
<path d="M52.9 143.5h4.5M57.5 141.6l.1 1.2 .4 .3M57.5 142.7v.1M57.5 142.8h.1M57.7 143l.3 .1M57.8 141.4l.2-.1 4.3 .1 .2 .2v1.1l-.2 .2h-4.4l-.2-.3zM58.3 141.5l.1 .1zM58.3 143.5h.1M58.4 143.5h.3M58.6 143.1h.1M58.9 143.1h.1M59.4 141.5l.2 .1z"/>
<path d="M59.6 143.5h.1M59.8 143.5h6.5M59.8 143.5h.1M60.2 140.1h.1M60.3 140.2h.1M60.3 140.2l.2 .1M60.5 140v.2M60.6 140.1l-.1 .1M60.6 141.5l.2 .1zM60.7 143.5h.1M62.2 141.1h-4.2l-.4 .3-.1 .3M62.2 141.1l.3 .1 .3 .5"/>
<path d="M62.4 143.1h-4.4M62.7 142.5h.1M62.7 141.6v1M62.8 142.5l-.3 .5-.3 .1M64.1 141.4l1.2 .4M67.1 142l-.1-.1-.1 .3M67.7 142.3l.9 .2M68.5 142.5l.5 .2 .1 .5-.2-.5zM68.7 142.5l.3 .1 .1 .3M68.8 142.3l-.2 .2M68.8 143.5h.1M68.9 142.6l.1 .1"/>
<path d="M68.9 142.8h.1M68.9 142.8v.1M68.9 143.5h.1M69 143.2l.1 .3M69 142.7l.1 .2M69.1 142.4v.6M69.1 142.3v.1M69.6 142.4l-4.8-1-4.6-1.5a44.6 44.6 0 0 0 17.7 3l17.7 .2 .2-.2h-9.8a144.2 144.2 0 0 1-16.2-.6v.2M71.8 142.7l2.6 .2M72.2 142.7l5 .2M74.3 142.9l.1 .1M74.4 143h3.6v.2h-.7"/>
<path d="M75.3 142.9v.3h-.9v-.2M77.3 142.9v.3h-2M78.1 142.9v.1M87.3 143v.2h1.2v-.2M88.5 143.2v.1M88.5 143.2l.1 .1M88.5 143.3l.1 .1M88.6 143.2v.1l.1-.1M88.6 143.3v.1M88.6 143.4h.1M90.2 143v.2h-1.7M90.6 143v.2h-.4"/>
<path d="M92.5 143.3l-3.9 .1M92.5 143v.3M95.6 140.7l.2 2.2M95.8 142.9h.1M128.2 143.5h18.9M128.2 143.1h.1M128.2 143.5l.1 1.2a141.1 141.1 0 0 0 3.2 18.9l1.4 6.3M128.2 143.1v.4M147.2 143.5h8.6M155.8 143.5h.1M47.5 169.9h.6zM48.1 169.9h38.4"/>
<circle cx="47.1" cy="61.6" r=".14"/>
<circle cx="47.1" cy="79.4" r=".14"/>
<circle cx="63.5" cy="62.7" r=".43"/>
<circle cx="58.3" cy="142.3" r=".51"/>
<circle cx="58.3" cy="142.3" r=".47"/>
<circle cx="58.3" cy="142.3" r=".28"/>
<circle cx="59.5" cy="142.3" r=".51"/>
<circle cx="59.5" cy="142.3" r=".47"/>
<circle cx="59.5" cy="142.2" r=".28"/>
<circle cx="60.7" cy="142.3" r=".51"/>
<circle cx="60.7" cy="142.2" r=".28"/>
<circle cx="60.7" cy="142.3" r=".47"/>
<circle cx="61.9" cy="142.2" r=".52"/>
<circle cx="61.9" cy="142.2" r=".48"/>
</g>
<!-- layer: 0 -->
<g fill="#000" stroke="#000" stroke-width=".21">
<path d="M43.4 51l1.4 .3-1.4 .2zM45.5 51.3l1.3-.3v.5zM94.4 51l1.4 .3-1.4 .2zM104 56.6l.3 1.4h-.5zM39.8 70.5l.3 1.4h-.5zM39.6 86.5h.5l-.3 1.4zM44.4 88.6v1.4l-.5-.1zM44.8 97.1l1.4-.2v.4zM93.4 96.9l1.4 .2-1.4 .2zM103.8 83h.5l-.3 1.4zM25.6 101.1l.2 1.4h-.4zM30.1 131.2l.3 1.4h-.5z"/>
<path d="M51.4 137.6l.4-.2 .4 1.4zM107.3 120.5l.2 1.4h-.5zM58 156.9l.5 .4-1.3 1.1zM100.4 143.5l.2 1.4h-.4zM25.4 168.5h.4l-.2 1.4zM29.9 168.5h.5l-.3 1.4zM33.8 168.5h.5l-.3 1.4zM34 159.4l.3 1.4h-.5zM38.8 166.7l.9 1-.3 .3zM100.2 168.5h.4l-.2 1.4zM107 168.5h.5l-.2 1.4zM44.8 184.5l1.4-.2v.4z"/>
<path d="M44.8 181.2l1.4-.2v.4zM63.9 181l1.4 .2-1.4 .2zM94.4 184.3l1.4 .2-1.4 .2z"/>
</g>
<!-- layer: 3 -->
<g fill="none" stroke="#000" stroke-width=".25">
<path d="M137.3 19.7v.7M137.8 18.9h-.5v.5M138.2 18.9h.7M139.2 18.9h.7M140.3 18.9h.7M141.3 18.9h.7M142.4 18.9h.7M143.4 18.9h.7M144.4 18.9h.7M145.5 18.9h.7M146.5 18.9h.7M147.6 18.9h.7"/>
<path d="M148.6 18.9h.7M149.7 18.9h.7M150.7 18.9h.7M151.7 18.9h.7M152.8 18.9h.7M153.8 18.9h.7M154.9 18.9h.7M155.9 18.9h.7M157 18.9h.7M158 18.9h.7M159 18.9h.7M160.1 18.9h.7"/>
<path d="M161.1 18.9h.7M162.2 18.9h.7M163.2 18.9h.7M164.3 18.9h.7M165.3 18.9h.7M166.3 18.9h.7M167.4 18.9h.7M168.4 18.9h.7M169.5 18.9h.7M170.5 18.9h.7M171.6 18.9h.7M172.6 18.9h.7"/>
<path d="M173.6 18.9h.7M174.7 18.9h.7M175.7 18.9h.7M176.8 18.9h.7M177.8 18.9h.7M178.9 18.9h.7M179.9 18.9h.7M180.9 18.9h.7M182 18.9h.7M183 18.9h.7M184.1 18.9h.7M185.1 18.9h.7"/>
<path d="M186.2 18.9h.7M187.2 18.9h.7M188.2 18.9h.7M189.3 18.9h.7M190.3 18.9h.7M191.4 18.9h.7M192.4 18.9h.7M193.5 18.9h.6M194.5 18.9h.7M195.5 18.9h.7M196.6 18.9h.7M197.6 18.9h.7"/>
<path d="M198.7 18.9h.7M199.7 18.9h.7M200.8 18.9h.7M201.8 18.9h.7M202.8 18.9h.7M203.9 18.9h.7M204.9 18.9h.7M206 18.9h.7M207 18.9h.7M208.1 18.9h.7M209.1 18.9h.7M210.1 18.9h.7"/>
<path d="M211.2 18.9h.7M212.2 18.9h.7M213.3 18.9h.7M214.3 18.9h.7M215.4 18.9h.7M216.4 18.9h.7M217.5 18.9h.7M218.5 18.9h.7M219.5 18.9h.7M220.6 18.9h.7M221.6 18.9h.7M222.7 18.9h.7"/>
<path d="M223.7 18.9h.7M224.8 18.9h.7M225.8 18.9h.7M226.9 18.9h.4v.5M227.3 19.7v.7M44.8 36v-17.8h183.2v151.7h-49.2M137.3 20.7v.7M137.3 21.8v.7M137.3 22.8v.7M137.3 23.9v.7M137.3 24.9v.7M137.3 26v.7"/>
<path d="M137.3 27v.7M137.3 28v.7M137.3 29.1v.7M137.3 30.1v.7M137.3 31.2v.7M137.3 32.2v.7M137.3 33.3v.7M137.3 34.3v.7M137.3 35.3v.7M137.3 36.4v.7M137.3 37.4v.7M137.3 38.5v.7"/>
<path d="M137.3 39.5v.7M227.3 20.7v.7M227.3 21.8v.7M227.3 22.8v.7M227.3 23.9v.7M227.3 24.9v.7M227.3 26v.7M227.3 27v.7M227.3 28v.7M227.3 29.1v.7M227.3 30.1v.7M227.3 31.2v.7"/>
<path d="M227.3 32.2v.7M227.3 33.3v.7M227.3 34.3v.7M227.3 35.3v.7M227.3 36.4v.7M227.3 37.4v.7M227.3 38.5v.7M227.3 39.5v.7M137.3 50v.4h.5M137.3 40.6v.7M137.3 41.6v.7M137.3 42.7v.6"/>
<path d="M137.3 43.7v.7M137.3 44.7v.7M137.3 45.8v.7M137.3 46.8v.7M137.3 47.9v.7M137.3 48.9v.7M138.2 50.4h.7M139.2 50.4h.7M140.3 50.4h.7M141.3 50.4h.7M142.4 50.4h.7M143.4 50.4h.7"/>
<path d="M144.4 50.4h.7M145.5 50.4h.7M146.5 50.4h.7M147.6 50.4h.7M148.6 50.4h.7M149.7 50.4h.7M150.7 50.4h.7M151.7 50.4h.7M152.8 50.4h.7M153.8 50.4h.7M154.9 50.4h.7M155.9 50.4h.7"/>
<path d="M157 50.4h.7M158 50.4h.7M159 50.4h.7M160.1 50.4h.7M161.1 50.4h.7M162.2 50.4h.7M163.2 50.4h.7M164.3 50.4h.7M165.3 50.4h.7M166.3 50.4h.7M167.4 50.4h.7M168.4 50.4h.7"/>
<path d="M169.5 50.4h.7M170.5 50.4h.7M171.6 50.4h.7M172.6 50.4h.7M173.6 50.4h.7M174.7 50.4h.7M175.7 50.4h.7M176.8 50.4h.7M177.8 50.4h.7M178.9 50.4h.7M179.9 50.4h.7M180.9 50.4h.7"/>
<path d="M182 50.4h.7M183 50.4h.7M184.1 50.4h.7M185.1 50.4h.7M186.2 50.4h.7M187.2 50.4h.7M188.2 50.4h.7M189.3 50.4h.7M190.3 50.4h.7M191.4 50.4h.7M192.4 50.4h.7M193.5 50.4h.6"/>
<path d="M194.5 50.4h.7M195.5 50.4h.7M196.6 50.4h.7M197.6 50.4h.7M198.7 50.4h.7M199.7 50.4h.7M200.8 50.4h.7M201.8 50.4h.7M202.8 50.4h.7M203.9 50.4h.7M204.9 50.4h.7M206 50.4h.7"/>
<path d="M207 50.4h.7M208.1 50.4h.7M209.1 50.4h.7M210.1 50.4h.7M211.2 50.4h.7M212.2 50.4h.7M213.3 50.4h.7M214.3 50.4h.7M215.4 50.4h.7M216.4 50.4h.7M217.5 50.4h.7M218.5 50.4h.7"/>
<path d="M219.5 50.4h.7M220.6 50.4h.7M221.6 50.4h.7M222.7 50.4h.7M223.7 50.4h.7M224.8 50.4h.7M225.8 50.4h.7M227.3 50v.4h-.4M227.3 40.6v.7M227.3 41.6v.7M227.3 42.7v.6M227.3 43.7v.7"/>
<path d="M227.3 44.7v.7M227.3 45.8v.7M227.3 46.8v.7M227.3 47.9v.7M227.3 48.9v.7M95 132.3h-17.3l-2.6 5.2M108.3 151.6h11.6l2.6 5.2M63.8 167.3v.7M63.8 168.4v.7M63.8 169.4v.5M63.8 169.2h.8M64.6 166.5h-.8v.5"/>
<path d="M64.9 166.5h.7M64.9 169.2h.7M66 166.5h.7v.5M66 169.2h.7M66.7 167.3v.7M66.7 168.4v.7M66.7 169.4v.5"/>
<circle cx="65.3" cy="167.8" r=".41"/>
</g>
<path d="M74.9 137.4l.4 .2-.9 1.2zM122.4 157l.4-.3 .4 1.4z" fill="#000" stroke="#000" stroke-width=".21"/>
<!-- layer: 1 -->
<path d="M63.6 135.7h.1M45.5 143.5h.1M60.5 140.3h.1M60.5 140.2h.1M60.6 140.1h.1M142.1 143.5h13.9l-.5 5.4-.7 4.9-1.3 6.6-2.2 9.5" fill="none" stroke="#000" stroke-width=".21"/>
<!-- layer: 61 -->
<path d="M45.5 70.5h.1" fill="none" stroke="#000" stroke-width=".21"/>
<!-- layer: 3 -->
<g fill="none" stroke="#000" stroke-width=".21">
<path d="M138 159.2l-.5 .9M139.2 158.2l-.8 .6M140.6 157.5l-1 .4M141.1 157.4h2M143.6 157.5l1 .4M145.1 158.2l.8 .6M146.2 159.2l.6 .9M136.1 168.8l-.1 1.1M136.3 167.3l-.1 1M136.5 164.6l-.2 2.2M136.8 162.4l-.2 1.7M137.3 160.6l-.3 1.3"/>
<path d="M147 160.6l.3 1.3M147.4 162.4l.3 1.7M147.7 164.6l.2 2.2M148 167.3l.1 1M148.1 168.8l.1 1.1"/>
</g>
<!-- layer: 2 -->
<path d="M51.1 156.7h4.7M56.5 153.9l-.3 2.5M57 153.9h-6.6l.3 2.5" fill="none" stroke="#000" stroke-width=".25"/>
<g fill="none" stroke="#000" stroke-width=".25">
<path d="M41 159.6h-.9v6.7h.9M41 159.6v6.7M41.2 159.1h.1M41.2 159.1l-.2 .5M41.2 159.1v7.7l-.2-.5M41.2 159.6h.3M41.5 159.6v6.7M41.7 159.1h.1M41.7 159.1l-.2 .5M41.7 159.1v7.7l-.2-.5M41.7 159.6h.3M42 159.6v6.7"/>
<path d="M42.1 159.1h.1M42.1 159.1l-.1 .5M42.2 159.1h.1M42.2 159.1v7.7l-.2-.5h-.3M41.2 166.8h.1M41.2 166.3h.3M41.7 166.8h.1M42.1 166.8h.1"/>
</g>
<text font-size="8" x="49.8" y="32.7">DST-830P (개폐)</text>
<text font-size="4" x="43.2" y="193.9">※주의: 비데 개폐높이 포함, 설치부위 도기허용차는 ±5%이므로 반드시 실측 확인 후 시공하십시오.</text>
<g font-size="3">
<text x="67.9" y="50.4">725</text>
<text x="101.3" y="71.5">400</text>
<text x="37.1" y="80.1">250</text>
<text x="67" y="96.3">720</text>
<text x="22.9" y="136.5">990</text>
<text x="104.5" y="146.2">710</text>
<text x="27.4" y="151.5">555</text>
<text x="97.7" y="157.6">380</text>
<text x="31.2" y="165.7">150</text>
<text x="52.7" y="180.3">295</text>
<text x="67.9" y="183.6">735</text>
</g>
<g font-size="2.5">
<text x="139" y="24.3">KS L1551위생도기 기준에 따라</text>
<text x="139.1" y="27.4">실 제품 치수는 아래와 같은 도기 허용공차 내에서 변할 수 있습니다.</text>
<text x="139.2" y="30.5">① 40mm미만 : ±2mm</text>
<text x="139.2" y="33.6">② 40mm이상 : ±5%</text>
<text x="168.9" y="30.5">(KS)</text>
<text x="169.2" y="33.6">(KS)</text>
<text x="138.9" y="39.9">※정확한 시공을 위해서 반드시 제품 사이즈를 실측하고 시공하여 주시기 바랍니다.</text>
<text x="139.2" y="36.7">③ 최대 허용공차 : ±25mm</text>
<text x="170.2" y="36.7">(KS)</text>
<text x="139.1" y="45.9">예시) 길이 725mm는 700~750mm까지의 치수 허용차를 가집니다.</text>
<text x="38" y="50.4">10</text>
<text x="36.8" y="94.1">(15A)</text>
<text x="36.8" y="91">R1/2</text>
<text x="35.4" y="124.6">TFC-830</text>
<text x="78.1" y="131.5">DST-830,831</text>
<text x="60.4" y="153.9">TFC-630PN</text>
<text x="108.5" y="150.9">DL P4010</text>
<text x="43.8" y="172.6">VN 100 SDR33</text>
<text x="43.5" y="175.7">(구 VG2 100 염비관)</text>
</g>
</svg>
